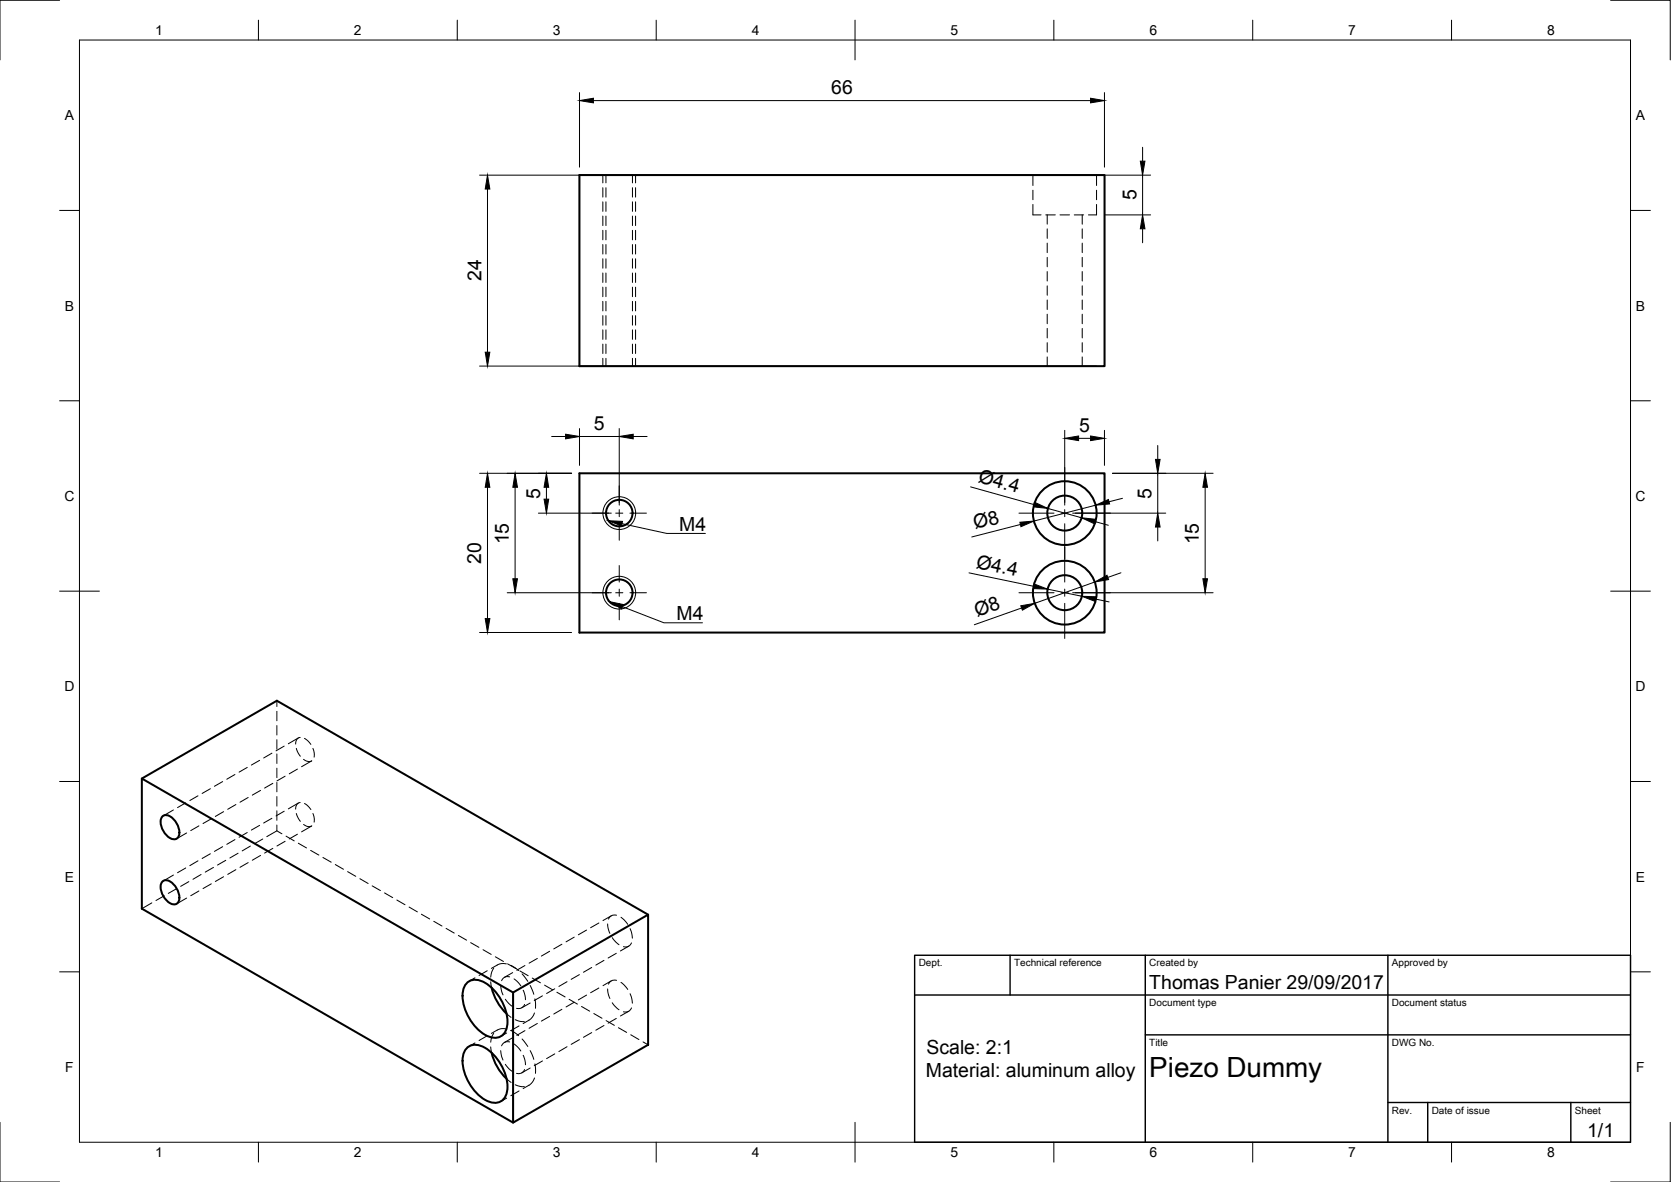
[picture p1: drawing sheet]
<svg xmlns="http://www.w3.org/2000/svg" width="420mm" height="297mm" viewBox="0 0 420 297" stroke-linecap="round" stroke-linejoin="round" font-family="sans-serif">
<!-- layer: Visible -->
<g fill="none" stroke="#000" stroke-width=".51">
<path d="M145.7 44h132v48h-132zM145.7 118.9h132v40.1h-132zM35.7 195.7l93.3 53.7M40.9 205.1a2.18 2.18 0 0 1 2.9 .9 3.7 3.7 0 0 1 .8 4.6 2.18 2.18 0 0 1-2.9-.9 3.7 3.7 0 0 1-.8-4.6zM40.9 221.5a2.18 2.18 0 0 1 2.9 .9 3.7 3.7 0 0 1 .8 4.6 2.18 2.18 0 0 1-2.9-.9 3.7 3.7 0 0 1-.8-4.6zM163 229.9l-93.4-53.8-33.9 19.6v32.7l93.3 53.7M117.4 247a3.6 3.6 0 0 1 4.6 0 12.1 12.1 0 0 1 5.5 10.8 3.2 3.2 0 0 1-4.6 2.7 11.9 11.9 0 0 1-6.5-11.3l.2-.8zM123.6 248.2a13.3 13.3 0 0 0 3.8 6.5M129 249.4l34-19.5v32.7l-34 19.5zM117.4 263.4a3.6 3.6 0 0 1 4.6-.1 12.1 12.1 0 0 1 5.5 10.8 3.2 3.2 0 0 1-4.6 2.7 11.9 11.9 0 0 1-6.5-11.2l.2-.9zM123.6 264.6a13.3 13.3 0 0 0 3.8 6.5"/>
<circle cx="155.7" cy="128.9" r="3.3"/>
<circle cx="267.7" cy="128.9" r="4.4"/>
<circle cx="267.7" cy="128.9" r="8"/>
<circle cx="155.7" cy="148.9" r="3.3"/>
<circle cx="267.7" cy="148.9" r="4.4"/>
<circle cx="267.7" cy="148.9" r="8"/>
</g>
<!-- layer: Visible Narrow -->
<g fill="none" stroke="#000" stroke-width=".25">
<circle cx="155.7" cy="128.9" r="4.1"/>
<circle cx="155.7" cy="148.9" r="4.1"/>
</g>
<!-- layer: Hidden -->
<g fill="none" stroke="#000" stroke-width=".25">
<path d="M152.4 44v2M152.4 47.2v2.3M152.4 50.7v2.4M152.4 54.3v2.4M152.4 57.9v2.4M159 44v2M159 47.2v2.3M159 50.7v2.4M159 54.3v2.4M159 57.9v2.4M259.7 51.4v2.6h2.1M259.7 44v2.6"/>
<path d="M259.7 47.8v2.4M263 54h2.3M263.3 54v2.3M263.3 57.5v2.4M266.5 54h2.4M270.1 54h2.4M272.1 54v2.3M272.1 57.5v2.4M275.7 51.4v2.6h-2M275.7 44v2.6M275.7 47.8v2.4M152.4 61.5v2.3"/>
<path d="M152.4 65v2.4M152.4 68.6v2.4M152.4 72.2v2.4M152.4 75.7v2.4M152.4 79.3v2.4M159 61.5v2.3M159 65v2.4M159 68.6v2.4M159 72.2v2.4M159 75.7v2.4M159 79.3v2.4M263.3 61.1v2.4"/>
<path d="M263.3 64.7v2.3M263.3 68.2v2.4M263.3 71.8v2.4M263.3 75.4v2.4M263.3 79v2.4M272.1 61.1v2.4M272.1 64.7v2.3M272.1 68.2v2.4M272.1 71.8v2.4M272.1 75.4v2.4M272.1 79v2.4M152.4 82.9v2.4"/>
<path d="M152.4 86.5v2.3M152.4 90.1v1.9M159 82.9v2.4M159 86.5v2.3M159 90.1v1.9M263.3 82.5v2.4M263.3 86.1v2.4M263.3 89.7v2.3M272.1 82.5v2.4M272.1 86.1v2.4M272.1 89.7v2.3M69.6 176.1v1.5"/>
<path d="M69.6 178.8v2.3M49.8 200l-2.1 1.2M52.9 198.2l-2.1 1.2M56 196.4l-2.1 1.2M59.1 194.6l-2.1 1.2M62.2 192.9l-2.1 1.1M65.3 191.1l-2.1 1.2M65.5 198.6l-2.1 1.2M68.4 189.3l-2.1 1.2M68.6 196.9l-2.1 1.1M69.6 182.3v2.4M69.6 185.9v2.4"/>
<path d="M69.6 189.5v2.4M69.6 193v2.4M69.6 196.6v2.4M71.5 187.5l-2.1 1.2M71.7 195.1l-2.1 1.1M74.5 188.1l1 1.9M74.8 193.3l-2.1 1.2M75 185.4l-2.5 1.5M75.5 185.3l-.5 .1-.4 .5-.3 1.1M76.3 190.8l1.1 .6 1-.2M76.6 185.6l.8 .6 .8 .9M78.3 191.2l-2.5 1.5"/>
<path d="M78.7 188.1l.3 1.2v1M43.6 219.9l-2.5 1.5M43.6 203.5l-2.5 1.5M46.7 218.1l-2.1 1.2M46.7 201.8l-2.1 1.2M46.9 209.3l-2.5 1.5M49.8 216.3l-2.1 1.2M50 207.5l-2 1.2M50.6 219.8l-2.1 1.2M52.9 214.6l-2.1 1.1M53.1 205.8l-2 1.2M53.7 218l-2.1 1.2"/>
<path d="M56 212.8l-2.1 1.2M56.2 204l-2.1 1.2M56.8 216.2l-2.1 1.2M59.1 211l-2.1 1.2M59.3 218.6l-2 1.1M59.3 202.2l-2 1.2M59.9 214.4l-2.1 1.2M62.2 209.2l-2.1 1.2M62.4 216.8l-2.1 1.2M62.4 200.4l-2.1 1.2M62.9 212.6l-2 1.2M65.3 207.4l-2.1 1.2"/>
<path d="M65.5 215l-2.1 1.2M66.1 210.8l-2.1 1.2M68.4 205.6l-2.1 1.2M68.6 213.2l-2.1 1.2M69.6 207.3v1.5l-2.5 1.5M69.6 200.2v2.4M69.6 203.8v2.3M69.6 208.8l1.3 .7M71.5 203.9l-2.1 1.1M71.7 211.4l-2.1 1.2M71.9 210.1l2.1 1.2M74.5 204.4l1 2"/>
<path d="M74.8 209.6l-2.1 1.2M75 211.9l2.1 1.2M75 201.8l-2.5 1.5M75.5 201.7l-.5 .1-.4 .5-.3 1M76.3 207.2l1.1 .5 1-.2M76.6 201.9l.8 .6 .8 .9M78.1 213.7l2.1 1.2M78.3 207.6l-2.5 1.4M78.7 204.4l.3 1.2v1M81.2 215.5l2.1 1.2M84.3 217.3l2.1 1.1M87.4 219l2.1 1.2"/>
<path d="M38.2 226.9l-2.5 1.5M41.3 225.1l-2.1 1.2M44.4 223.3l-2.1 1.2M46.9 225.7l-2.5 1.4M47.5 221.6l-2.1 1.1M50 223.9l-2 1.2M53.1 222.1l-2 1.2M56.2 220.3l-2.1 1.2M90.5 220.8l2.1 1.2M93.6 222.6l2.1 1.2M96.7 224.4l2 1.2M99.8 226.2l2 1.2"/>
<path d="M102.9 228l2 1.2M106 229.8l2 1.1M109.1 231.5l2 1.2M112.2 233.3l2 1.2M115.3 235.1l2 1.2M118.3 236.9l2.1 1.2M121.5 238.7l2 1.1M138.2 239.1l-2.1 1.2M141.3 237.3l-2.1 1.2M144.4 235.5l-2.1 1.2M147.5 233.7l-2.1 1.2M150.6 232l-2.1 1.1"/>
<path d="M152.8 232.2l.1 1 .5 1.4M153.7 230.2l-2.1 1.1M153.9 235.6l1.7 1.8M155 239.6l-2.1 1.2M155 230a1.62 1.62 0 0 0-2 1M156.1 230.5l1.7 1.8M158.1 237.8l-2.1 1.2M158.4 233.4l.6 2.4M158.8 236.9a1.58 1.58 0 0 1-2 1M119.4 245.7l-1.4 .9M122.5 244l-2 1.1M123.4 246.7l.2 1.5"/>
<path d="M124.1 243.3l-.5 1-.2 1.3M124.1 259.7l-.5 1-.2 1.2M124.5 240.4l2.1 1.2M125.9 247.7l.6 2.3M127.1 251.1l1.7 1.8M127.3 242.2h-1.7l-2.1 1.2M127.3 258.6h-1.7l-2.1 1.1M127.4 254.7l1.1 1M127.4 259.6l-1.5 .8M127.6 242.2l2.1 1.2M128.1 245.5a1.58 1.58 0 0 0-2 1M128.4 242.6l2 1.3"/>
<path d="M128.9 244.4l-2.1 1.2M129.3 246l1.7 1.8M129.5 256.3l1.3 .4h1M130.5 257.8l-2.1 1.2 2 1.3M130.7 244l2.1 1.2M131.3 244.7l1.4 1.9M131.6 248.8l.4 1.4 .1 1M131.9 252.4a1.62 1.62 0 0 1-2 1M132 242.6l-2.1 1.2M132 259l-2.1 1.2M133 256.4l-1.5 .8M133.3 247.7l.9 2.2"/>
<path d="M133.3 252.1l-2.1 1.1M133.8 245.8l2.1 1.2M134.4 254.6l-.5 1-.9 .8M134.5 251l.1 2.4M135.1 240.9l-2.1 1.1M135.1 257.2l-2.1 1.2M136.4 250.3l-2.1 1.1M136.9 247.6l2.1 1.2M138.2 255.4l-2.1 1.2M139.5 248.5l-2.1 1.2M140 249.4l2.1 1.1M141.3 253.6l-2.1 1.2"/>
<path d="M142.6 246.7l-2.1 1.2M143.1 251.1l2.1 1.2M144.4 251.9l-2.1 1.2M145.7 244.9l-2.1 1.2M146.2 252.9l2.1 1.2M147.5 250.1l-2.1 1.2M148.8 243.1l-2.1 1.2M148.8 259.5l-2.1 1.2M149.3 254.7l2.1 1.2M150.6 248.3l-2.1 1.2M151.9 241.3l-2.1 1.2M151.9 257.7l-2.1 1.2"/>
<path d="M152.4 256.5l2.1 1.2M152.8 248.5l.1 1.1 .5 1.3M153.7 246.5l-2.1 1.2M153.9 252l1.7 1.8M155 255.9l-2.1 1.2M155 246.4a1.64 1.64 0 0 0-2 .9M155.5 258.3l2.1 1.1M156.1 246.9l1.7 1.8M158.1 254.1l-2.1 1.2M158.4 249.7l.6 2.4M158.8 253.3a1.57 1.57 0 0 1-2 1M119.4 262.1l-1.4 .8"/>
<path d="M122.5 260.3l-2 1.2M123.4 263.1l.2 1.5M125.9 264l.6 2.4M127.1 267.5l.9 1.1 .8 .6M127.4 271.1l1.1 .9M127.4 276l-1.5 .8M128.1 261.8a1.61 1.61 0 0 0-2 1M128.9 260.8l-2.1 1.2M129.3 262.3l1.7 1.8M129.5 272.6l1.3 .4 1 .1M130.5 274.2l-2.1 1.2M131.3 261.1l1.4 1.9"/>
<path d="M131.6 265.2l.4 1.3 .1 1.1M131.9 268.8a1.59 1.59 0 0 1-2 .9M133 272.7l-1.5 .9M133.3 264l.9 2.2M133.3 268.4l-2.1 1.2M134.4 270.9l-.5 1.1-.9 .7M134.5 267.4l.1 2.3M136.4 266.6l-2.1 1.2M139.5 264.8l-2.1 1.2M142.6 263l-2.1 1.3M145.7 261.3l-2.1 1.2M158.6 260l2.1 1.2"/>
<path d="M161.7 261.8l1.3 .8"/>
</g>
<!-- layer: Hidden Narrow -->
<g fill="none" stroke="#000" stroke-width=".25">
<path d="M151.6 44v2M151.6 47.2v2.3M151.6 50.7v2.4M151.6 54.3v2.4M151.6 57.9v2.4M159.8 44v2M159.8 47.2v2.3M159.8 50.7v2.4M159.8 54.3v2.4M159.8 57.9v2.4M151.6 61.5v2.3M151.6 65v2.4"/>
<path d="M151.6 68.6v2.4M151.6 72.2v2.4M151.6 75.7v2.4M151.6 79.3v2.4M159.8 61.5v2.3M159.8 65v2.4M159.8 68.6v2.4M159.8 72.2v2.4M159.8 75.7v2.4M159.8 79.3v2.4M151.6 82.9v2.4M151.6 86.5v2.3"/>
<path d="M151.6 90.1v1.9M159.8 82.9v2.4M159.8 86.5v2.3M159.8 90.1v1.9"/>
</g>
<!-- layer: Border -->
<g fill="none" stroke="#000" stroke-width=".25">
<path d="M15 .1h-15v15M20 10.1h390v276.9h-390zM65 5.1v5M115 5.1v5M165 5.1v5M215 5.1v10M265 5.1v5M315 5.1v5M365 5.1v5M405 .1h15v15M15 52.9h5M410 52.9h5"/>
<path d="M15 100.7h5M410 100.7h5M15 148.6h10M405 148.6h10M15 196.4h5M410 196.4h5M15 244.2h5M410 244.2h5M0 282.1v14.9h15M65 287v5M115 287v5M165 287v5"/>
<path d="M215 282.1v9.9M265 287v5M315 287v5M365 287v5M420 282.1v14.9h-15"/>
</g>
<!-- layer: TitleBlock -->
<path d="M230 240.1h180v46.9h-180zM230 250h180M254 240.1v9.9M288 240.1v46.9M349 240.1v46.9M288 260.1h122M349 277.1h61M359 277.1v9.9M395 277.1v9.9" fill="none" stroke="#000" stroke-width=".36"/>
<!-- layer: FD_Dimensions -->
<g fill="none" stroke="#000" stroke-width=".25">
<path d="M145.7 23.3v18.7M149.2 25.3h125M277.7 23.3v18.7M287.3 37v3.5M120.6 44h155.1M122.6 47.5v41M277.7 44h11.6M277.7 54h11.6M287.3 44v10M287.3 57.5v3.5M120.6 92h155.1M120.6 118.9h23.1"/>
<path d="M138.7 109.7h3.5M145.7 107.7v9.3M145.7 109.7h10M155.7 107.7v19.2M159.2 109.7h3.5M267.7 108.1v18.8M271.2 110.2h3M277.7 108.1v8.9M279.7 118.9h25.3M291.1 112v3.5M291.1 118.9v10.1M122.6 122.5v33"/>
<path d="M129.5 122.5v22.9M135.4 129h18.3M137.4 122.5v2.9M244.1 122.4l16 4.4M256.6 131.8l-12.3 3.1M263.5 127.8l8.4 2.3M269.7 129h23.4M275.3 131.1l3.4 .9M275.5 127l-15.5 3.9M282.2 125.2l-3.4 .9M291.1 132.4v3.5M303 122.5v22.9"/>
<path d="M120.6 158.9h23.1M127.5 149h26.2M243.6 144l16.4 3.3M256.9 152.8l-11.9 4.2M263.4 148l8.6 1.8M269.7 149h35.3M275.3 146.3l-15.1 5.3M275.4 150.5l3.5 .8M281.9 143.9l-3.3 1.2"/>
</g>
<g fill="#000" stroke="#000" stroke-width=".25">
<path d="M145.7 25.3l3.5-.6v1.2zM274.2 24.7l3.5 .6-3.5 .6zM122.6 44l.6 3.5h-1.2zM287.3 54l.6 3.5h-1.2zM286.7 40.5h1.2l-.6 3.5zM122 88.5h1.2l-.6 3.5zM142.2 109.1l3.5 .6-3.5 .6zM155.7 109.7l3.5-.6v1.2zM267.7 110.2l3.5-.6v1.1zM274.2 109.6l3.5 .6-3.5 .5zM290.5 115.5h1.2l-.6 3.4zM122.6 118.9l.6 3.6h-1.2z"/>
<path d="M129.5 118.9l.6 3.6h-1.2zM136.8 125.4h1.2l-.6 3.6zM137.4 118.9l.6 3.6h-1.2zM256.4 131.2l3.6-.3-3.3 1.5zM260.2 126.3l3.3 1.5-3.6-.4zM271.9 130.1l3.6 .4-.3 1.1zM275.5 127l3.2-1.5 .3 1.1zM291.1 129l.6 3.4h-1.2zM303 118.9l.6 3.6h-1.1zM122 155.5h1.2l-.6 3.4zM128.9 145.4h1.2l-.6 3.6zM256.7 152.2l3.5-.6-3.1 1.7z"/>
<path d="M260.1 146.8l3.3 1.2-3.5-.1zM272 149.8l3.6 .2-.3 1.1zM275.3 146.3l3-1.7 .4 1.1zM302.5 145.4h1.1l-.6 3.6z"/>
</g>
<!-- layer: Smart Centers -->
<g fill="none" stroke="#000" stroke-width=".25">
<path d="M267.7 117.4v8.9M148.9 129h4.1M154.8 129h1.8M155.7 122.1v4.2M155.7 128.1v1.7M155.7 131.6v4.2M158.4 129h4.1M256.2 129h8.8M266.8 129h1.8M267.7 128.1v1.7M267.7 131.6v14.7M270.4 129h8.8"/>
<path d="M148.9 149h4.1M154.8 149h1.8M155.7 142.1v4.2M155.7 148v1.8M155.7 151.6v4.2M158.4 149h4.1M256.2 149h8.8M266.8 149h1.8M267.7 148v1.8M267.7 151.6v8.9M270.4 149h8.8"/>
</g>
<!-- layer: Leaders -->
<path d="M153 130.9l3.5 .1-.2 1.2zM153.3 151.2l3.4 .7-.4 1.1z" fill="#000" stroke="#000" stroke-width=".25"/>
<path d="M156.4 131.6l11.3 2.5h9.7M156.5 152.5l10.4 4h9.7" fill="none" stroke="#000" stroke-width=".25"/>
<text font-size="7" x="289" y="270.6">Piezo Dummy</text>
<g font-size="4.9">
<text x="209" y="23.7">66</text>
<text x="285.8" y="50.4" transform="rotate(-90 285.8 50.4)">5</text>
<text x="121.1" y="70.7" transform="rotate(-90 121.1 70.7)">24</text>
<text x="149.4" y="108.1">5</text>
<text x="271.3" y="108.6">5</text>
<text x="135.8" y="125.3" transform="rotate(-90 135.8 125.3)">5</text>
<text x="245.7" y="121.1" transform="rotate(16 245.7 121.1)">Ø4.4</text>
<text x="289.6" y="125.3" transform="rotate(-90 289.6 125.3)">5</text>
<text x="128" y="136.8" transform="rotate(-90 128 136.8)">15</text>
<text x="170.8" y="133.4">M4</text>
<text x="245.2" y="133" transform="rotate(-14 245.2 133)">Ø8</text>
<text x="301.5" y="136.8" transform="rotate(-90 301.5 136.8)">15</text>
<text x="121" y="141.6" transform="rotate(-90 121 141.6)">20</text>
<text x="245.3" y="142.6" transform="rotate(12 245.3 142.6)">Ø4.4</text>
<text x="170.1" y="155.8">M4</text>
<text x="245.7" y="155" transform="rotate(-20 245.7 155)">Ø8</text>
<text x="289" y="248.5">Thomas Panier 29/09/2017</text>
<text x="233" y="264.8">Scale: 2:1</text>
<text x="232.8" y="270.6">Material: aluminum alloy</text>
<text x="399.1" y="285.7">1/1</text>
</g>
<g font-size="3.5">
<text x="39" y="8.8">1</text>
<text x="89" y="8.8">2</text>
<text x="139" y="8.8">3</text>
<text x="189" y="8.8">4</text>
<text x="239" y="8.8">5</text>
<text x="289" y="8.8">6</text>
<text x="339" y="8.8">7</text>
<text x="389" y="8.8">8</text>
<text x="16.3" y="30.2">A</text>
<text x="411.3" y="30.2">A</text>
<text x="16.3" y="78">B</text>
<text x="411.3" y="78">B</text>
<text x="16.2" y="125.9">C</text>
<text x="411.2" y="125.9">C</text>
<text x="16.2" y="173.7">D</text>
<text x="411.2" y="173.7">D</text>
<text x="16.3" y="221.6">E</text>
<text x="411.3" y="221.6">E</text>
<text x="16.4" y="269.4">F</text>
<text x="411.4" y="269.4">F</text>
<text x="39" y="290.8">1</text>
<text x="89" y="290.8">2</text>
<text x="139" y="290.8">3</text>
<text x="189" y="290.8">4</text>
<text x="239" y="290.8">5</text>
<text x="289" y="290.8">6</text>
<text x="339" y="290.8">7</text>
<text x="389" y="290.8">8</text>
</g>
<g font-size="2.5">
<text x="231" y="242.9">Dept.</text>
<text x="255" y="242.9">Technical reference</text>
<text x="289" y="242.9">Created by</text>
<text x="350" y="242.9">Approved by</text>
<text x="289" y="252.8">Document type</text>
<text x="350" y="252.8">Document status</text>
<text x="289" y="262.9">Title</text>
<text x="350" y="262.9">DWG No.</text>
<text x="350" y="279.9">Rev.</text>
<text x="360" y="279.9">Date of issue</text>
<text x="396" y="279.9">Sheet</text>
</g>
</svg>
